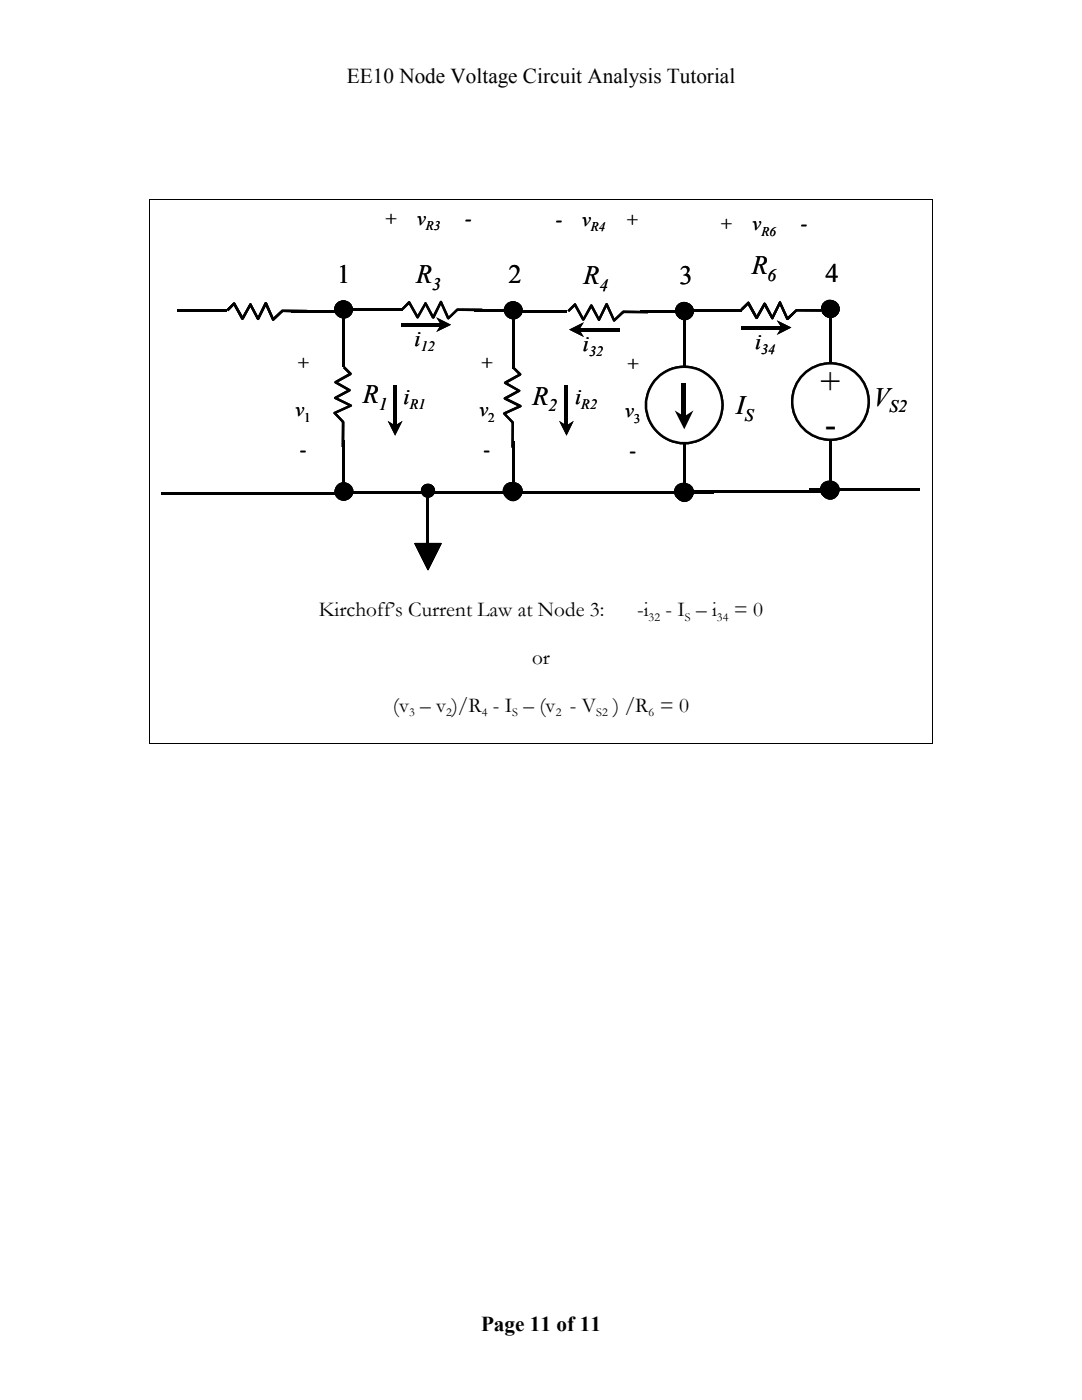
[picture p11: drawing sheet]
<svg xmlns="http://www.w3.org/2000/svg" width="216mm" height="279mm" viewBox="0 0 216 279" stroke-linecap="round" stroke-linejoin="round" font-family="sans-serif">
<g fill="#000">
<path d="M35.4 61.8h10v.5h-10zM46.5 60.4l.2-.1 .2 .2 1.7 3-.2 .1-.2-.2h.3l-.3 .1 1.6-2.9 .2-.1 .1 .1 1.6 2.9-.2 .1-.2-.1h.4h-.4l1.6-3.2 .4 .1 1.4 3.3-.2 .1-.1-.3 .3 .1h-.4l1.9-1.8h5.1v.6l-5-.1v-.2l.2 .1-1.8 1.8h-.3l-1.6-3.4 .4 .1h-.1h-.3l.2-.2 .3 .1-1.6 3.2-.2 .1-.2-.1-1.5-2.9h.3h-.3l.2-.2 .2 .2-1.6 2.8-.2 .1-.3-.1-1.6-3 .3 .1-.3-.1 .2-.1 .2 .1-1.3 1.4-.4-.3zM58.1 61.8h10.1v.6h-10.1zM68.4 63.4h.4v9.9h-.4zM68.4 73.4l.4-.3 1.4 1.5-.1 .2-3 1.7-.2-.2 .2-.2v.4v-.4l2.8 1.6 .1 .2-3 1.7-.1-.2 .2-.2v.4l-.1-.4 3.1 1.5 .1 .3-3.3 1.6-.2-.2 .3-.1-.1 .3v-.3l1.8 1.8v5.1h-.5v-5h.3l-.2 .2-1.8-1.9 .1-.3 3.3-1.5-.1 .4v-.3l.2 .1-.1 .3-3.3-1.7 .2-.3 2.9-1.6-.1 .4-.1-.1 .1-.2 .2 .2-.1 .2-2.9-1.6-.1-.2 .1-.2 3-1.7-.1 .2 .1-.1 .1 .1-.1 .2zM70.4 61.6h9.9v.5h-9.9zM80 64.5h8.1v.6h-8.1zM81.5 60.2l.1-.1 .2 .1 1.7 3-.2 .1-.1-.1h.3h-.4l1.7-2.9 .3 .1 1.6 2.9-.3 .1-.1-.2h.3l-.4 .1 1.7-3.3 .3 .2 1.5 3.2-.2 .1-.1-.2h.1l-.2 .1 1.9-1.8h5v.5h-5v-.3l.2 .2-1.9 1.8h-.1l-1.6-3.4h.4l-.1 .1-.3-.1 .2-.1 .2 .1-1.5 3.1-.3 .1-.2-.1-1.5-2.9 .4 .1h-.1h-.3l.2-.2 .2 .2-1.6 2.8-.2 .1-.2-.1-1.7-3h.3h-.2l.1-.2 .2 .2-1.3 1.3-.3-.3zM94.7 61.6h9v.5h-9zM102.2 63.6h.5v9.9h-.5zM102.6 73.2l1.4 1.3v.3l-3.1 1.8-.1-.2 .1-.2 .1 .3-.1-.3 2.9 1.6 .1 .2-.2 .2-2.8 1.6-.2-.3 .2-.2v.4v-.4l3 1.5 .2 .3-.2 .2-3.2 1.5-.1-.3h.2v.2v-.3l1.7 1.8v5.1h-.5l.1-5h.2l-.1 .2-1.9-2 .2-.2 3.3-1.5-.1 .4-.1-.1 .1-.2 .2 .2-.2 .2-3.1-1.5-.1-.3 .1-.2 2.9-1.5-.1 .3v-.3l.2 .2-.1 .2-2.8-1.6-.1-.3 3.1-1.8-.1 .3v-.3l.2 .2-.2 .2-1.3-1.3zM103 61.9h10v.5h-10z"/>
<path d="M127.7 61.9h9v.5h-9zM136.4 63.8h.5v9.9h-.5zM137.8 61.8h9v.5h-9zM138.1 61.7h9.9v.5h-9.9zM147.8 61.6l1.4-1.4h.2l1.8 3.1-.2 .2-.2-.2 .3-.1v.1h-.3l1.6-2.8 .2-.1 .2 .1 1.5 2.9-.2 .1-.2-.2h.4l-.4 .1 1.6-3.2 .1-.1 .2 .2 1.5 3.2-.2 .1-.1-.2 .3 .1h-.4l1.9-1.8h5.1v.5l-5-.1v-.2l.2 .2-2 1.8-.2-.1-1.5-3.3h.4h-.3l.1-.1 .2 .1-1.5 3.2-.2 .1-.2-.1-1.6-3 .4 .1-.1 .1-.2-.1 .2-.2 .2 .1-1.6 2.9-.3 .1-1.8-3.1 .3 .1-.2-.1 .1-.2 .2 .2-1.4 1.4zM165.5 63.3h.5v9.9h-.5zM32.1 98.3h10.1v.5h-10.1zM38 98.3h10.1v.5h-10.1zM48.1 98.3h10.1v.5h-10.1zM58.2 98.3h10.1v.5h-10.1zM68.3 98.1h10v.5h-10zM68.3 87.8h.5v9.1h-.5z"/>
<path d="M74.2 98.1h10.1v.5h-10.1zM78.5 76.9h.6v8.1h-.6zM84.3 98.1h10.1v.5h-10.1zM94.4 98.1h10.1v.5h-10.1zM102.2 88.1h.4v9h-.4zM103.4 98h10.1v.5h-10.1zM112.7 76.9h.6v8.1h-.6zM113.6 98h10.1v.5h-10.1zM123.4 98h10.1v.5h-10.1zM132.4 98h10.1v.5h-10.1zM136.3 88.2h.5v9.1h-.5zM138.4 97.9h10.1v.5h-10.1z"/>
<path d="M141.6 97.9h10.1v.5h-10.1zM144.3 97.9h10.1v.5h-10.1zM154.4 97.9h10.1v.5h-10.1zM161.5 97.5h10.1v.5h-10.1zM165.5 87.8h.4v9h-.4zM167.5 97.5h10.1v.5h-10.1zM170.7 97.5h10.1v.5h-10.1zM173.5 97.5h10.1v.5h-10.1zM85.1 98.3h.6v10.2h-.6z"/>
</g>
<g fill="#000" stroke="#000" stroke-width=".49">
<circle cx="68.5" cy="61.7" r="1.55"/>
<circle cx="68.6" cy="61.7" r="1.52"/>
<circle cx="68.7" cy="61.8" r="1.54"/>
<circle cx="102.3" cy="61.9" r="1.52"/>
<circle cx="102.5" cy="62" r="1.52"/>
<circle cx="102.5" cy="61.9" r="1.55"/>
<circle cx="136.5" cy="62" r="1.52"/>
<circle cx="136.6" cy="62.1" r="1.52"/>
<circle cx="136.7" cy="62.1" r="1.54"/>
<circle cx="165.6" cy="61.6" r="1.52"/>
<circle cx="165.7" cy="61.7" r="1.54"/>
<circle cx="165.8" cy="61.6" r="1.54"/>
<circle cx="68.6" cy="98" r="1.52"/>
<circle cx="68.6" cy="98.2" r="1.55"/>
<circle cx="68.8" cy="98.1" r="1.54"/>
<circle cx="102.1" cy="98" r="1.55"/>
<circle cx="102.4" cy="98.3" r="1.52"/>
<circle cx="102.5" cy="98" r="1.55"/>
<circle cx="136.3" cy="98.1" r="1.55"/>
<circle cx="136.6" cy="98.4" r="1.53"/>
<circle cx="136.7" cy="98.2" r="1.54"/>
<circle cx="165.4" cy="97.7" r="1.54"/>
<circle cx="165.7" cy="98" r="1.52"/>
<circle cx="165.8" cy="97.7" r="1.54"/>
</g>
<g fill="#000" stroke="#000" stroke-width=".2">
<path d="M82.8 108.5h5.2l-2.6 5.2z"/>
<circle cx="85.4" cy="97.9" r="1.31"/>
</g>
<path d="M87.1 63.3l2.9 1.5-2.9 1.5 .9-1.5zM77.4 84l1.4 .9 1.5-.9-1.5 3zM111.6 84l1.4 .9 1.5-.9-1.5 3z" fill="#000"/>
<circle cx="165.7" cy="80.1" r="7.6" fill="#fff" stroke="#000" stroke-width=".49"/>
<path d="M147.9 65h8.1v.7h-8.1z" fill="#000"/>
<path d="M155 63.9l2.9 1.5-2.9 1.4 .9-1.4z" fill="#000"/>
<circle cx="136.5" cy="80.8" r="7.6" fill="#fff" stroke="#000" stroke-width=".49"/>
<g fill="#000">
<path d="M35.4 61.8h10v.5h-10zM46.5 60.4l.2-.1 .2 .2 1.7 3-.2 .1-.2-.2h.3l-.3 .1 1.6-2.9 .2-.1 .1 .1 1.6 2.9-.2 .1-.2-.1h.4h-.4l1.6-3.2 .4 .1 1.4 3.3-.2 .1-.1-.3 .3 .1h-.4l1.9-1.8h5.1v.6l-5-.1v-.2l.2 .1-1.8 1.8h-.3l-1.6-3.4 .4 .1h-.1h-.3l.2-.2 .3 .1-1.6 3.2-.2 .1-.2-.1-1.5-2.9h.3h-.3l.2-.2 .2 .2-1.6 2.8-.2 .1-.3-.1-1.6-3 .3 .1-.3-.1 .2-.1 .2 .1-1.3 1.4-.4-.3zM58.1 61.8h10.1v.6h-10.1zM68.4 63.4h.4v9.9h-.4zM68.4 73.4l.4-.3 1.4 1.5-.1 .2-3 1.7-.2-.2 .2-.2v.4v-.4l2.8 1.6 .1 .2-3 1.7-.1-.2 .2-.2v.4l-.1-.4 3.1 1.5 .1 .3-3.3 1.6-.2-.2 .3-.1-.1 .3v-.3l1.8 1.8v5.1h-.5v-5h.3l-.2 .2-1.8-1.9 .1-.3 3.3-1.5-.1 .4v-.3l.2 .1-.1 .3-3.3-1.7 .2-.3 2.9-1.6-.1 .4-.1-.1 .1-.2 .2 .2-.1 .2-2.9-1.6-.1-.2 .1-.2 3-1.7-.1 .2 .1-.1 .1 .1-.1 .2zM70.4 61.6h9.9v.5h-9.9zM80 64.5h8.1v.6h-8.1zM81.5 60.2l.1-.1 .2 .1 1.7 3-.2 .1-.1-.1h.3h-.4l1.7-2.9 .3 .1 1.6 2.9-.3 .1-.1-.2h.3l-.4 .1 1.7-3.3 .3 .2 1.5 3.2-.2 .1-.1-.2h.1l-.2 .1 1.9-1.8h5v.5h-5v-.3l.2 .2-1.9 1.8h-.1l-1.6-3.4h.4l-.1 .1-.3-.1 .2-.1 .2 .1-1.5 3.1-.3 .1-.2-.1-1.5-2.9 .4 .1h-.1h-.3l.2-.2 .2 .2-1.6 2.8-.2 .1-.2-.1-1.7-3h.3h-.2l.1-.2 .2 .2-1.3 1.3-.3-.3zM94.7 61.6h9v.5h-9zM102.2 63.6h.5v9.9h-.5zM102.6 73.2l1.4 1.3v.3l-3.1 1.8-.1-.2 .1-.2 .1 .3-.1-.3 2.9 1.6 .1 .2-.2 .2-2.8 1.6-.2-.3 .2-.2v.4v-.4l3 1.5 .2 .3-.2 .2-3.2 1.5-.1-.3h.2v.2v-.3l1.7 1.8v5.1h-.5l.1-5h.2l-.1 .2-1.9-2 .2-.2 3.3-1.5-.1 .4-.1-.1 .1-.2 .2 .2-.2 .2-3.1-1.5-.1-.3 .1-.2 2.9-1.5-.1 .3v-.3l.2 .2-.1 .2-2.8-1.6-.1-.3 3.1-1.8-.1 .3v-.3l.2 .2-.2 .2-1.3-1.3zM103 61.9h10v.5h-10z"/>
<path d="M114.6 60.6h.3l1.7 3.1-.2 .1-.2-.2h.4l-.4 .1 1.6-2.9 .2-.1 .2 .1 1.5 2.9-.2 .1-.1-.1 .2-.1 .1 .1h-.4l1.5-3.1 .2-.1 .3 .1 1.4 3.2-.2 .2-.1-.2h.3h-.3l1.9-1.8 5 .1v.4h-5v-.3l.2 .2-2 1.8-.1-.1-1.6-3.3 .4 .1h-.3l.1-.2 .3 .1-1.6 3.2-.3 .1-1.7-3.1 .4 .1-.1 .1-.2-.1 .2-.1 .2 .1-1.6 2.8-.3 .1-1.8-3.1 .2 .1-.1-.1 .1-.2 .2 .3-1.3 1.3-.4-.4zM115.5 65.4h8.1v.7h-8.1zM127.7 61.9h9v.5h-9zM136.4 63.8h.5v9.9h-.5zM137.8 61.8h9v.5h-9zM138.1 61.7h9.9v.5h-9.9zM147.8 61.6l1.4-1.4h.2l1.8 3.1-.2 .2-.2-.2 .3-.1v.1h-.3l1.6-2.8 .2-.1 .2 .1 1.5 2.9-.2 .1-.2-.2h.4l-.4 .1 1.6-3.2 .1-.1 .2 .2 1.5 3.2-.2 .1-.1-.2 .3 .1h-.4l1.9-1.8h5.1v.5l-5-.1v-.2l.2 .2-2 1.8-.2-.1-1.5-3.3h.4h-.3l.1-.1 .2 .1-1.5 3.2-.2 .1-.2-.1-1.6-3 .4 .1-.1 .1-.2-.1 .2-.2 .2 .1-1.6 2.9-.3 .1-1.8-3.1 .3 .1-.2-.1 .1-.2 .2 .2-1.4 1.4zM165.5 63.3h.5v9.9h-.5zM32.1 98.3h10.1v.5h-10.1zM38 98.3h10.1v.5h-10.1zM48.1 98.3h10.1v.5h-10.1zM58.2 98.3h10.1v.5h-10.1z"/>
<path d="M68.3 98.1h10v.5h-10zM68.3 87.8h.5v9.1h-.5zM74.2 98.1h10.1v.5h-10.1zM78.5 76.9h.6v8.1h-.6zM84.3 98.1h10.1v.5h-10.1zM94.4 98.1h10.1v.5h-10.1zM102.2 88.1h.4v9h-.4zM103.4 98h10.1v.5h-10.1zM112.7 76.9h.6v8.1h-.6zM113.6 98h10.1v.5h-10.1zM123.4 98h10.1v.5h-10.1zM132.4 98h10.1v.5h-10.1z"/>
<path d="M136 76.5h1v6.6h-1zM136.3 88.2h.5v9.1h-.5zM138.4 97.9h10.1v.5h-10.1zM141.6 97.9h10.1v.5h-10.1zM144.3 97.9h10.1v.5h-10.1zM154.4 97.9h10.1v.5h-10.1zM161.5 97.5h10.1v.5h-10.1zM165.5 87.8h.4v9h-.4zM167.5 97.5h10.1v.5h-10.1zM170.7 97.5h10.1v.5h-10.1zM173.5 97.5h10.1v.5h-10.1zM85.1 98.3h.6v10.2h-.6z"/>
</g>
<path d="M87.1 63.3l2.9 1.5-2.9 1.5 .9-1.5zM113.6 65.8l2.9-1.5-.9 1.5 .9 1.5zM77.4 84l1.4 .9 1.5-.9-1.5 3zM111.6 84l1.4 .9 1.5-.9-1.5 3zM134.6 81.9l1.9 1.2 1.9-1.2-1.9 3.8z" fill="#000"/>
<g fill="#000" stroke="#000" stroke-width=".49">
<circle cx="68.5" cy="61.7" r="1.55"/>
<circle cx="68.6" cy="61.7" r="1.52"/>
<circle cx="68.7" cy="61.8" r="1.54"/>
<circle cx="102.3" cy="61.9" r="1.52"/>
<circle cx="102.5" cy="62" r="1.52"/>
<circle cx="102.5" cy="61.9" r="1.55"/>
<circle cx="136.5" cy="62" r="1.52"/>
<circle cx="136.6" cy="62.1" r="1.52"/>
<circle cx="136.7" cy="62.1" r="1.54"/>
<circle cx="165.6" cy="61.6" r="1.52"/>
<circle cx="165.7" cy="61.7" r="1.54"/>
<circle cx="165.8" cy="61.6" r="1.54"/>
<circle cx="68.6" cy="98" r="1.52"/>
<circle cx="68.6" cy="98.2" r="1.55"/>
<circle cx="68.8" cy="98.1" r="1.54"/>
<circle cx="102.1" cy="98" r="1.55"/>
<circle cx="102.4" cy="98.3" r="1.52"/>
<circle cx="102.5" cy="98" r="1.55"/>
<circle cx="136.3" cy="98.1" r="1.55"/>
<circle cx="136.6" cy="98.4" r="1.53"/>
<circle cx="136.7" cy="98.2" r="1.54"/>
<circle cx="165.4" cy="97.7" r="1.54"/>
<circle cx="165.7" cy="98" r="1.52"/>
<circle cx="165.8" cy="97.7" r="1.54"/>
</g>
<g fill="#000" stroke="#000" stroke-width=".2">
<path d="M82.8 108.5h5.2l-2.6 5.2z"/>
<circle cx="85.4" cy="97.9" r="1.31"/>
</g>
<circle cx="165.7" cy="80.1" r="7.6" fill="#fff" stroke="#000" stroke-width=".49"/>
<path d="M147.9 65h8.1v.7h-8.1z" fill="#000"/>
<path d="M155 63.9l2.9 1.5-2.9 1.4 .9-1.4z" fill="#000"/>
<circle cx="136.5" cy="80.8" r="7.6" fill="#fff" stroke="#000" stroke-width=".49"/>
<path d="M29.7 39.7h.2v.2h-.2zM186.1 39.7h.1v.2h-.1zM114.6 60.6h.3l1.7 3.1-.2 .1-.2-.2h.4l-.4 .1 1.6-2.9 .2-.1 .2 .1 1.5 2.9-.2 .1-.1-.1 .2-.1 .1 .1h-.4l1.5-3.1 .2-.1 .3 .1 1.4 3.2-.2 .2-.1-.2h.3h-.3l1.9-1.8 5 .1v.4h-5v-.3l.2 .2-2 1.8-.1-.1-1.6-3.3 .4 .1h-.3l.1-.2 .3 .1-1.6 3.2-.3 .1-1.7-3.1 .4 .1-.1 .1-.2-.1 .2-.1 .2 .1-1.6 2.8-.3 .1-1.8-3.1 .2 .1-.1-.1 .1-.2 .2 .3-1.3 1.3-.4-.4zM115.5 65.4h8.1v.7h-8.1zM136 76.5h1v6.6h-1zM29.7 148.3h.2v.2h-.2zM186.1 148.3h.1v.2h-.1z" fill="#000"/>
<path d="M113.6 65.8l2.9-1.5-.9 1.5 .9 1.5zM134.6 81.9l1.9 1.2 1.9-1.2-1.9 3.8z" fill="#000"/>
<path d="M29.8 39.9v108.4M29.9 39.8h156.2M186.2 39.9v108.4M29.9 148.4h156.2" fill="none" stroke="#000" stroke-width=".2"/>
<g font-size="7">
<text x="163.7" y="78.5">+</text>
<text x="164.6" y="87">-</text>
</g>
<g font-size="5.3">
<text x="67.3" y="56.5">1</text>
<text x="83" y="56.5">R</text>
<text x="101.4" y="56.5">2</text>
<text x="116.4" y="56.7">R</text>
<text x="135.6" y="56.6">3</text>
<text x="150" y="54.7">R</text>
<text x="164.7" y="56.2">4</text>
<text x="72.4" y="80.5">R</text>
<text x="106.3" y="80.8">R</text>
<text x="146.9" y="82.7">I</text>
<text x="174.3" y="80.9">V</text>
</g>
<g font-size="4.4">
<text x="82.7" y="69">i</text>
<text x="116.3" y="70">i</text>
<text x="150.7" y="69.6">i</text>
<text x="80.5" y="80.6">i</text>
<text x="114.8" y="80.6">i</text>
</g>
<g font-size="4.2">
<text x="69.2" y="16.5">EE10 Node Voltage Circuit Analysis Tutorial</text>
<text x="63.6" y="123">Kirchoff’s Current Law at Node 3:</text>
<text x="127.1" y="123">-i</text>
<text x="132.8" y="123">- I – i</text>
<text x="146.4" y="123">= 0</text>
<text x="106.2" y="132.5">or</text>
<text x="78.4" y="142">(v – v )/R - I – (v - V</text>
<text x="122.4" y="142">) /R = 0</text>
<text x="96" y="265.7">Page 11 of 11</text>
</g>
<g font-size="4">
<text x="76.6" y="44.8">+</text>
<text x="83.2" y="44.8">v</text>
<text x="92.9" y="44.8">-</text>
<text x="110.9" y="45.1">-</text>
<text x="116.2" y="45.1">v</text>
<text x="124.8" y="45.1">+</text>
<text x="143.6" y="45.9">+</text>
<text x="150.2" y="45.9">v</text>
<text x="159.8" y="45.9">-</text>
<text x="59.2" y="73.6">+</text>
<text x="95.8" y="73.6">+</text>
<text x="124.9" y="73.8">+</text>
<text x="58.9" y="83.1">v</text>
<text x="95.6" y="83.1">v</text>
<text x="124.7" y="83.3">v</text>
<text x="59.8" y="91">-</text>
<text x="96.5" y="91">-</text>
<text x="125.6" y="91.1">-</text>
</g>
<g font-size="3.5">
<text x="86.2" y="57.8">3</text>
<text x="119.6" y="58">4</text>
<text x="153.2" y="56">6</text>
<text x="75.6" y="81.8">1</text>
<text x="109.4" y="82.1">2</text>
<text x="148.6" y="84">S</text>
<text x="177.5" y="82.3">S2</text>
</g>
<g font-size="2.9">
<text x="84" y="70.1">12</text>
<text x="117.5" y="71.1">32</text>
<text x="151.9" y="70.7">34</text>
<text x="81.8" y="81.7">R1</text>
<text x="116" y="81.7">R2</text>
</g>
<g font-size="2.6">
<text x="85" y="45.9">R3</text>
<text x="117.9" y="46.2">R4</text>
<text x="151.9" y="47">R6</text>
<text x="60.7" y="84.2">1</text>
<text x="97.4" y="84.2">2</text>
<text x="126.5" y="84.4">3</text>
</g>
<g font-size="2.5">
<text x="129.4" y="123.9">32</text>
<text x="136.7" y="123.9">S</text>
<text x="143.1" y="123.9">34</text>
<text x="81.6" y="142.9">3</text>
<text x="89" y="142.9">2</text>
<text x="96.2" y="142.9">4</text>
<text x="102.2" y="142.9">S</text>
<text x="110.9" y="142.9">2</text>
<text x="119" y="142.9">S2</text>
<text x="129.4" y="142.9">6</text>
</g>
</svg>
